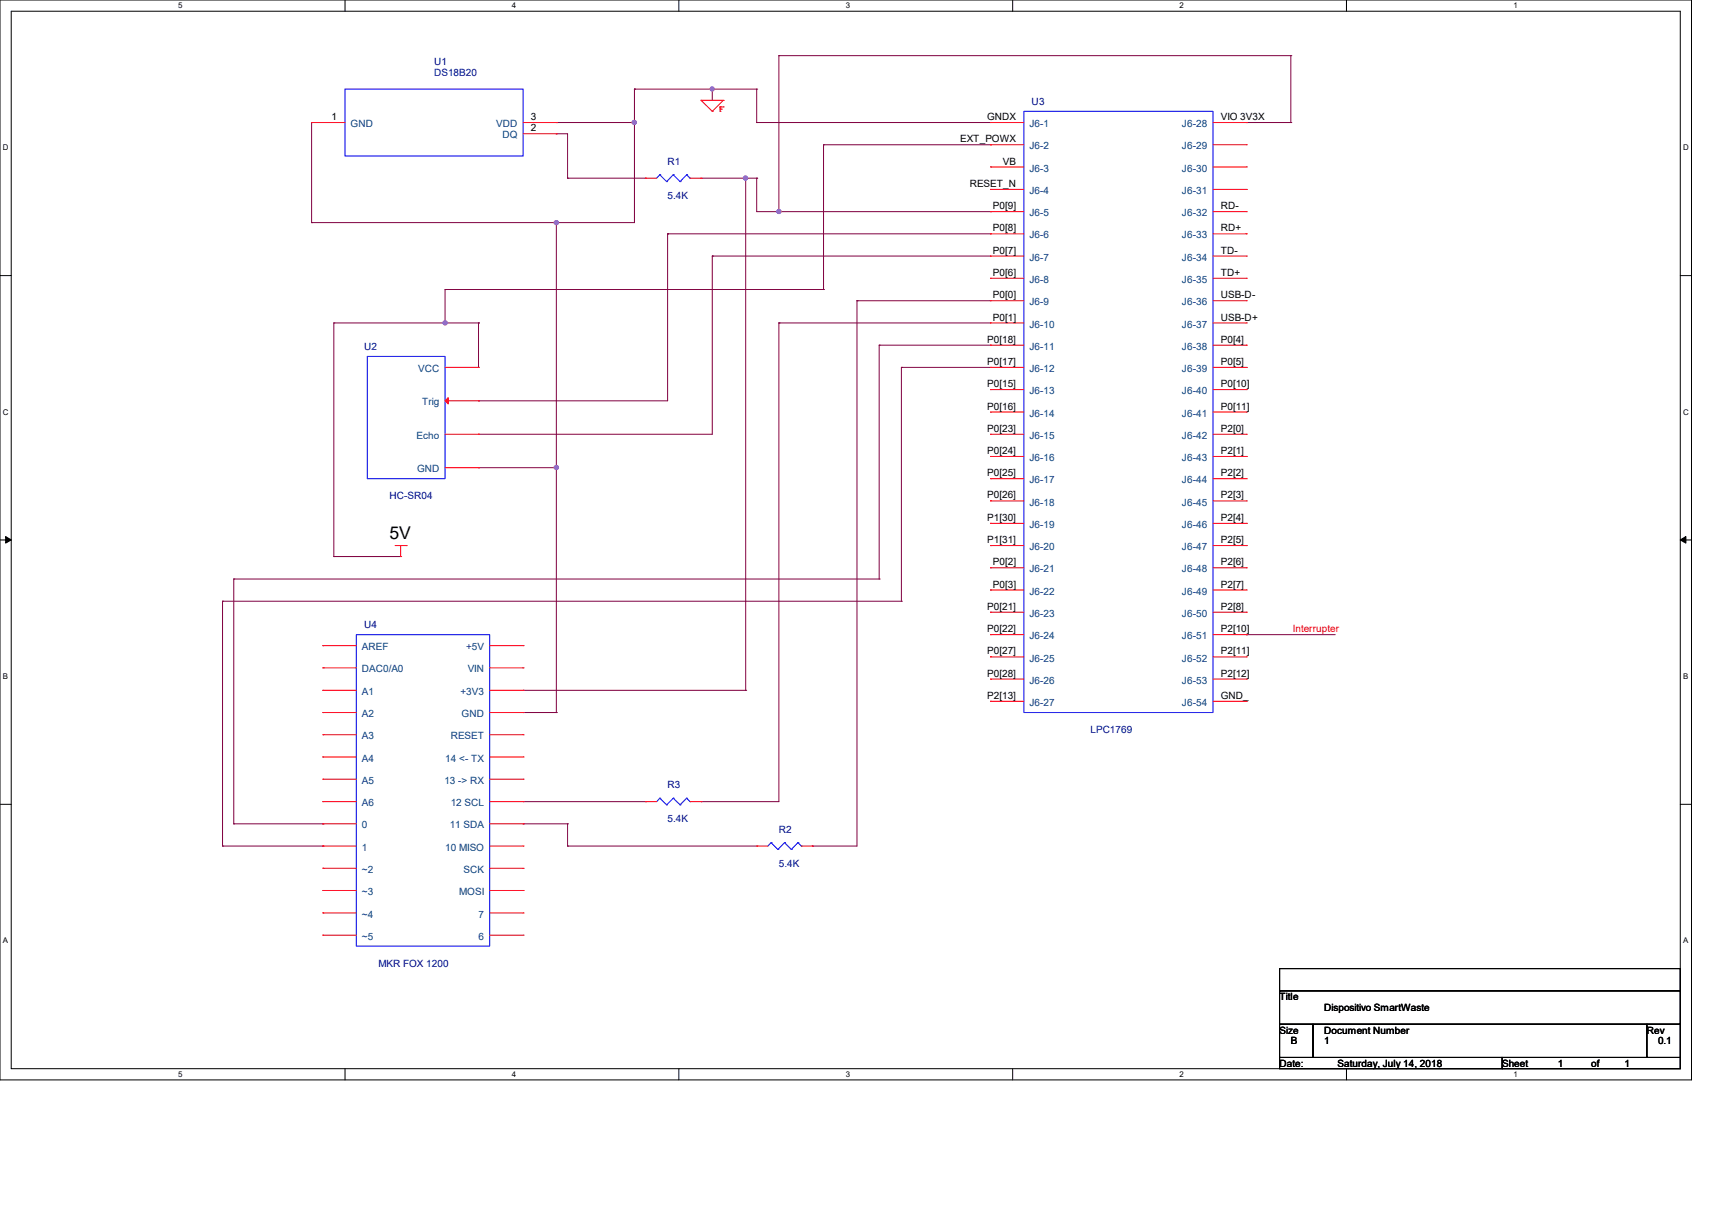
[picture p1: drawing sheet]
<svg xmlns="http://www.w3.org/2000/svg" width="297mm" height="210mm" viewBox="0 0 297 210" stroke-linecap="round" stroke-linejoin="round" font-family="sans-serif">
<path d="M0 0h293.5v187.3h-293.5zM1.9 1.9h289.6v183.4h-289.6z" fill="none" stroke="#000" stroke-width=".17"/>
<g fill="#fff">
<path d="M30.9 .2h.8v1.5h-.8z"/>
<path d="M30.9 185.5h.8v1.6h-.8z"/>
</g>
<path d="M59.9 0v1.9M59.9 185.3v2" fill="none" stroke="#000" stroke-width=".17"/>
<g fill="#fff">
<path d="M88.8 .2h.8v1.5h-.8z"/>
<path d="M88.8 185.5h.8v1.6h-.8z"/>
</g>
<path d="M117.8 0v1.9M117.8 185.3v2" fill="none" stroke="#000" stroke-width=".17"/>
<g fill="#fff">
<path d="M146.7 .2h.8v1.5h-.8z"/>
<path d="M146.7 185.5h.8v1.6h-.8z"/>
</g>
<path d="M175.7 0v1.9M175.7 185.3v2" fill="none" stroke="#000" stroke-width=".17"/>
<g fill="#fff">
<path d="M204.6 .2h.8v1.5h-.8z"/>
<path d="M204.6 185.5h.8v1.6h-.8z"/>
</g>
<path d="M233.6 0v1.9M233.6 185.3v2" fill="none" stroke="#000" stroke-width=".17"/>
<g fill="#fff">
<path d="M262.6 .2h.7v1.5h-.7z"/>
<path d="M262.6 185.5h.7v1.6h-.7z"/>
<path d="M.5 24.8h1v1.6h-1z"/>
<path d="M292 24.8h1v1.6h-1z"/>
<path d="M.5 70.7h1v1.5h-1z"/>
<path d="M292 70.7h1v1.5h-1z"/>
</g>
<path d="M0 47.8h1.9M291.5 47.8h2" fill="none" stroke="#000" stroke-width=".17"/>
<g fill="#fff">
<path d="M.5 116.5h.9v1.6h-.9z"/>
<path d="M292 116.5h.9v1.6h-.9z"/>
</g>
<path d="M0 93.6h1.9M291.5 93.6h2" fill="none" stroke="#000" stroke-width=".17"/>
<path d="M1 93l.9 .6-.9 .6zM291.5 93.6l1-.6v1.2z" fill="#000" stroke="#000" stroke-width=".17"/>
<g fill="#fff">
<path d="M.5 162.4h.9v1.5h-.9z"/>
<path d="M292 162.4h.9v1.5h-.9z"/>
</g>
<path d="M0 139.5h1.9M291.5 139.5h2M222 168h69.5v3.8h-69.5zM222 171.8h69.5v5.8h-69.5zM222 177.6h5.8v5.8h-5.8zM227.8 177.6h57.9v5.8h-57.9zM285.7 177.6h5.8v5.8h-5.8zM222 183.4h38.6v1.9h-38.6zM260.6 183.4h30.9v1.9h-30.9z" fill="none" stroke="#000" stroke-width=".17"/>
<g fill="none" stroke="#800040" stroke-width=".17">
<path d="M110.1 15.5h.1M110.1 15.5v23.1h-56M110.1 15.5h21.2M123.6 15.5h.1M123.6 15.5v1.9M131.3 15.5h.1M131.3 15.5v5.8M135.1 9.7h.1M135.1 9.7v27M135.1 9.7h88.8M223.9 9.7h.1M223.9 9.7v11.6"/>
<path d="M54.1 21.3h.1M54.1 38.6h.1M54.1 21.3v17.3M96.5 21.3h.1M96.5 38.6h.1M96.5 23.2h.1M96.5 21.3h13.6M96.5 38.6v85M96.5 23.2h2v7.7M98.5 30.9h.1M98.5 30.9h13.5M110.1 21.3h.1"/>
<path d="M112 30.9h.1M121.6 30.9h9.7M129.4 30.9h.1M129.4 30.9v88.8M131.3 21.3h.1M131.3 30.9h.1M131.3 21.3h40.5M131.3 30.9v5.8h40.5M135.1 36.7h.1M142.9 25.1h.1M142.9 25.1v25.1M142.9 25.1h28.9"/>
<path d="M171.8 36.7h.1M171.8 25.1h.1M216.2 21.3h.1M216.2 21.3h7.7M223.9 21.3h.1M57.9 56h.1M57.9 56h25.1M57.9 56v40.5M77.2 56h.1M77.2 50.2h.1M77.2 50.2v5.8M77.2 50.2h65.7"/>
<path d="M83 56h.1M83 56v7.7M115.8 40.6h.1M115.8 40.6h56M115.8 40.6v28.9h-32.8M123.6 44.4h.1M123.6 44.4v30.9h-40.6M123.6 44.4h48.2M135.1 56h.1M135.1 56h36.7M135.1 56v83h-13.5M142.9 50.2h.1"/>
<path d="M148.7 52.2h.1M148.7 52.2h23.1M148.7 52.2v94.5h-7.8M152.5 59.9h.1M152.5 59.9h19.3M152.5 59.9v40.5M83 75.3h.1M83 69.5h.1M156.4 63.7h.1M156.4 63.7h15.4M156.4 63.7v40.6M57.9 96.5h.1"/>
<path d="M57.9 96.5h11.6M83 81.1h.1M83 81.1h13.5M96.5 81.1h.1M38.6 104.3h.1M38.6 104.3h117.8M38.6 104.3v42.4M40.6 100.4h.1M40.6 100.4h111.9M40.6 100.4v42.5M90.8 119.7h.1M90.8 119.7h38.6"/>
<path d="M129.4 119.7h.1M152.5 100.4h.1M156.4 104.3h.1M216.2 110.1h.1M216.2 110.1h15.4M90.8 139h21.2M90.8 123.6h5.7M96.5 123.6h.1M112 139h.1M121.6 139h.1M38.6 146.7h.1M38.6 146.7h17.4"/>
<path d="M40.6 142.9h.1M40.6 142.9h15.4M56 142.9h.1M56 146.7h.1M90.8 142.9h.1M90.8 142.9h7.7M98.5 146.7h.1M98.5 142.9h.1M98.5 146.7h32.8M98.5 142.9v3.8M140.9 146.7h.1"/>
</g>
<g fill="#f0f" stroke="#f0f" stroke-width=".17">
<circle cx="110" cy="21.2" r=".37"/>
<circle cx="96.5" cy="38.6" r=".37"/>
<circle cx="77.2" cy="56" r=".37"/>
<circle cx="123.5" cy="15.4" r=".36"/>
<circle cx="96.5" cy="81.1" r=".37"/>
<circle cx="135.1" cy="36.7" r=".37"/>
<circle cx="129.3" cy="30.9" r=".37"/>
</g>
<g fill="none" stroke="#f00" stroke-width=".17">
<path d="M121.6 17.4h.1M121.6 17.4h3.9M121.6 17.4l2 1.9M123.6 19.3h.1M124.9 18.5h.1M124.9 19.3h.1M124.9 18.9h.1M124.9 18.5h.6M124.9 18.5v.8M124.9 18.9h.4M125.5 17.4h.1M125.5 18.5h.1"/>
<path d="M125.5 17.4l-1.9 1.9M54.1 21.3h.1M54.1 21.3h5.8M90.8 21.3h5.7M90.8 23.2h5.7M96.5 23.2h.1M96.5 21.3h.1M112 30.9h.1M112 30.9h1.9M119.7 30.9h1.9M121.6 30.9h.1M171.8 21.3h.1"/>
<path d="M171.8 25.1h.1M171.8 29h.1M171.8 32.9h.1M171.8 36.7h.1M171.8 21.3h5.8M171.8 25.1h5.8M171.8 29h5.8M171.8 32.9h5.8M171.8 36.7h5.8M210.4 21.3h5.8M210.4 25.1h5.8M210.4 29h5.8"/>
<path d="M210.4 32.9h5.8M210.4 36.7h5.8M216.2 21.3h.1M216.2 25.1h.1M216.2 29h.1M216.2 32.9h.1M216.2 36.7h.1M171.8 44.4h.1M171.8 48.3h.1M171.8 52.2h.1M171.8 56h.1M171.8 59.9h.1"/>
<path d="M171.8 40.6h.1M171.8 44.4h5.8M171.8 48.3h5.8M171.8 52.2h5.8M171.8 56h5.8M171.8 59.9h5.8M171.8 40.6h5.8M210.4 44.4h5.8M210.4 48.3h5.8M210.4 52.2h5.8M210.4 56h5.8M210.4 59.9h5.8"/>
<path d="M210.4 40.6h5.8M216.2 40.6h.1M216.2 44.4h.1M216.2 48.3h.1M216.2 52.2h.1M216.2 56h.1M216.2 59.9h.1M77.2 63.7h5.8M77.2 69.5h5.8M77.2 75.3h5.8M83 63.7h.1M83 69.5h.1"/>
<path d="M83 75.3h.1M171.8 63.7h.1M171.8 67.6h.1M171.8 71.5h.1M171.8 75.3h.1M171.8 79.2h.1M171.8 63.7h5.8M171.8 75.3h5.8M171.8 67.6h5.8M171.8 71.5h5.8M171.8 79.2h5.8M210.4 63.7h5.8"/>
<path d="M210.4 75.3h5.8M210.4 67.6h5.8M210.4 71.5h5.8M210.4 79.2h5.8M216.2 63.7h.1M216.2 67.6h.1M216.2 71.5h.1M216.2 75.3h.1M216.2 79.2h.1M68.5 94.6h2M69.5 96.5h.1M69.5 94.6v1.9"/>
<path d="M70.5 94.6h.1M77.2 81.1h5.8M83 81.1h.1M171.8 83h.1M171.8 86.9h.1M171.8 90.8h.1M171.8 94.6h.1M171.8 98.5h.1M171.8 94.6h5.8M171.8 83h5.8M171.8 86.9h5.8M171.8 90.8h5.8"/>
<path d="M171.8 98.5h5.8M210.4 94.6h5.8M210.4 83h5.8M210.4 86.9h5.8M210.4 90.8h5.8M210.4 98.5h5.8M216.2 83h.1M216.2 86.9h.1M216.2 90.8h.1M216.2 94.6h.1M216.2 98.5h.1M56 112h.1"/>
<path d="M56 115.8h.1M56 119.7h.1M56 112h5.8M56 115.8h5.8M56 119.7h5.8M85 112h5.8M85 115.8h5.8M85 119.7h5.8M90.8 112h.1M90.8 115.8h.1M90.8 119.7h.1M171.8 102.3h.1"/>
<path d="M171.8 106.2h.1M171.8 110.1h.1M171.8 113.9h.1M171.8 117.8h.1M171.8 102.3h5.8M171.8 106.2h5.8M171.8 110.1h5.8M171.8 113.9h5.8M171.8 117.8h5.8M210.4 102.3h5.8M210.4 106.2h5.8M210.4 110.1h5.8"/>
<path d="M210.4 113.9h5.8M210.4 117.8h5.8M216.2 102.3h.1M216.2 106.2h.1M216.2 110.1h.1M216.2 113.9h.1M216.2 117.8h.1M56 123.6h.1M56 127.4h.1M56 131.3h.1M56 135.1h.1M56 139h.1"/>
<path d="M56 123.6h5.8M56 127.4h5.8M56 131.3h5.8M56 135.1h5.8M56 139h5.8M85 123.6h5.8M85 127.4h5.8M85 131.3h5.8M85 135.1h5.8M85 139h5.8M90.8 123.6h.1M90.8 127.4h.1"/>
<path d="M90.8 131.3h.1M90.8 135.1h.1M90.8 139h.1M112 139h.1M112 139h1.9M119.7 139h1.9M121.6 139h.1M171.8 121.6h.1M171.8 121.6h5.8M210.4 121.6h5.8M216.2 121.6h.1M56 142.9h.1"/>
<path d="M56 146.7h.1M56 150.6h.1M56 154.4h.1M56 158.3h.1M56 142.9h5.8M56 146.7h5.8M56 150.6h5.8M56 154.4h5.8M56 158.3h5.8M85 142.9h5.8M85 146.7h5.8M85 150.6h5.8"/>
<path d="M85 154.4h5.8M85 158.3h5.8M90.8 142.9h.1M90.8 146.7h.1M90.8 150.6h.1M90.8 154.4h.1M90.8 158.3h.1M131.3 146.7h.1M131.3 146.7h1.9M139 146.7h1.9M140.9 146.7h.1M56 162.2h.1"/>
<path d="M56 162.2h5.8M85 162.2h5.8M90.8 162.2h.1"/>
</g>
<g fill="none" stroke="#00f" stroke-width=".17">
<path d="M59.9 15.5h30.9v11.6h-30.9zM177.6 19.3h32.8v104.3h-32.8zM114.5 30.3h.1M114.5 30.3l-.6 .6M114.5 30.3l1.2 1.2M115.7 31.5h.1M116.8 30.3h.1M116.8 30.3l-1.1 1.2M116.8 30.3l1.2 1.2M118 31.5h.1M119.1 30.3h.1M119.1 30.3l-1.1 1.2"/>
<path d="M119.1 30.3l.6 .6M119.7 30.9h.1M63.7 61.8h13.5v21.2h-13.5zM61.8 110.1h23.2v54h-23.2zM114.5 138.4h.1M114.5 138.4l-.6 .6M114.5 138.4l1.2 1.2M115.7 139.6h.1M116.8 138.4h.1M116.8 138.4l-1.1 1.2M116.8 138.4l1.2 1.2M118 139.6h.1"/>
<path d="M119.1 138.4h.1M119.1 138.4l-1.1 1.2M119.1 138.4l.6 .6M119.7 139h.1M133.8 146.1h.1M133.8 146.1l-.6 .6M133.8 146.1l1.2 1.2M135 147.3h.1M136.1 146.1h.1M136.1 146.1l-1.1 1.2M136.1 146.1l1.2 1.2M137.3 147.3h.1"/>
<path d="M138.4 146.1h.1M138.4 146.1l-1.1 1.2M138.4 146.1l.6 .6M139 146.7h.1"/>
</g>
<path d="M77.2 69.5l.6-.5v1.1z" fill="#f00" stroke="#f00" stroke-width=".17"/>
<text font-size="3" x="67.6" y="93.5">5V</text>
<g font-size="1.7" fill="#000080">
<text x="75.3" y="11.3">U1</text>
<text x="75.3" y="13.2">DS18B20</text>
<text x="179" y="18.2">U3</text>
<text x="115.8" y="28.7">R1</text>
<text x="115.8" y="34.5">5.4K</text>
<text x="63.2" y="60.7">U2</text>
<text x="67.6" y="86.6">HC-SR04</text>
<text x="63.2" y="109">U4</text>
<text x="189.2" y="127.1">LPC1769</text>
<text x="115.8" y="136.7">R3</text>
<text x="115.8" y="142.5">5.4K</text>
<text x="135.1" y="144.5">R2</text>
<text x="135.1" y="150.3">5.4K</text>
<text x="65.7" y="167.6">MKR FOX 1200</text>
</g>
<g font-size="1.7">
<text x="57.5" y="20.8">1</text>
<text x="92.1" y="22.8">2</text>
<text x="92.1" y="20.8">3</text>
<text x="171.2" y="20.8">GNDX</text>
<text x="211.8" y="20.8">VIO 3V3X</text>
<text x="166.6" y="24.7">EXT_POWX</text>
<text x="174" y="28.5">VB</text>
<text x="168.2" y="32.4">RESET_N</text>
<text x="172.2" y="36.3">P0[9]</text>
<text x="172.2" y="40.1">P0[8]</text>
<text x="211.8" y="36.3">RD-</text>
<text x="211.8" y="40.1">RD+</text>
<text x="172.2" y="44">P0[7]</text>
<text x="172.2" y="47.8">P0[6]</text>
<text x="211.8" y="44">TD-</text>
<text x="211.8" y="47.8">TD+</text>
<text x="172.2" y="51.7">P0[0]</text>
<text x="211.8" y="51.7">USB-D-</text>
<text x="171.3" y="59.4">P0[18]</text>
<text x="172.2" y="55.6">P0[1]</text>
<text x="211.8" y="55.6">USB-D+</text>
<text x="211.8" y="59.4">P0[4]</text>
<text x="171.3" y="63.3">P0[17]</text>
<text x="211.8" y="63.3">P0[5]</text>
<text x="171.3" y="67.1">P0[15]</text>
<text x="171.3" y="71">P0[16]</text>
<text x="211.8" y="67.1">P0[10]</text>
<text x="211.8" y="71">P0[11]</text>
<text x="171.3" y="74.9">P0[23]</text>
<text x="211.8" y="74.9">P2[0]</text>
<text x="171.3" y="78.7">P0[24]</text>
<text x="171.3" y="82.6">P0[25]</text>
<text x="211.8" y="78.7">P2[1]</text>
<text x="211.8" y="82.6">P2[2]</text>
<text x="171.3" y="86.4">P0[26]</text>
<text x="211.8" y="86.4">P2[3]</text>
<text x="171.3" y="90.3">P1[30]</text>
<text x="171.3" y="94.2">P1[31]</text>
<text x="211.8" y="90.3">P2[4]</text>
<text x="211.8" y="94.2">P2[5]</text>
<text x="172.2" y="98">P0[2]</text>
<text x="172.2" y="101.9">P0[3]</text>
<text x="211.8" y="98">P2[6]</text>
<text x="211.8" y="101.9">P2[7]</text>
<text x="171.3" y="105.7">P0[21]</text>
<text x="211.8" y="105.7">P2[8]</text>
<text x="171.3" y="109.6">P0[22]</text>
<text x="171.3" y="113.5">P0[27]</text>
<text x="211.8" y="109.6">P2[10]</text>
<text x="211.8" y="113.5">P2[11]</text>
<text x="171.3" y="117.3">P0[28]</text>
<text x="211.8" y="117.3">P2[12]</text>
<text x="171.3" y="121.2">P2[13]</text>
<text x="211.8" y="121.2">GND_</text>
<text x="222" y="173.4">Title</text>
<text x="222" y="179.2">Size</text>
<text x="229.7" y="175.3">Dispositivo SmartWaste</text>
<text x="229.7" y="179.2">Document Number</text>
<text x="285.7" y="179.2">Rev</text>
<text x="222" y="185">Date:</text>
<text x="223.9" y="181.1">B</text>
<text x="229.7" y="181.1">1</text>
<text x="232.1" y="185">Saturday, July 14, 2018</text>
<text x="260.6" y="185">Sheet</text>
<text x="270.2" y="185">1</text>
<text x="276" y="185">of</text>
<text x="281.8" y="185">1</text>
<text x="287.7" y="181.1">0.1</text>
</g>
<g font-size="1.7" fill="#004080">
<text x="60.8" y="22.1">GND</text>
<text x="86.1" y="22.1">VDD</text>
<text x="178.6" y="22.1">J6-1</text>
<text x="205.1" y="22.1">J6-28</text>
<text x="87.2" y="24">DQ</text>
<text x="178.6" y="25.9">J6-2</text>
<text x="178.6" y="29.8">J6-3</text>
<text x="205.1" y="25.9">J6-29</text>
<text x="205.1" y="29.8">J6-30</text>
<text x="178.6" y="33.7">J6-4</text>
<text x="205.1" y="33.7">J6-31</text>
<text x="178.6" y="37.5">J6-5</text>
<text x="178.6" y="41.4">J6-6</text>
<text x="205.1" y="37.5">J6-32</text>
<text x="205.1" y="41.4">J6-33</text>
<text x="178.6" y="45.2">J6-7</text>
<text x="205.1" y="45.2">J6-34</text>
<text x="178.6" y="49.1">J6-8</text>
<text x="178.6" y="53">J6-9</text>
<text x="205.1" y="49.1">J6-35</text>
<text x="205.1" y="53">J6-36</text>
<text x="178.6" y="56.8">J6-10</text>
<text x="205.1" y="56.8">J6-37</text>
<text x="72.6" y="64.5">VCC</text>
<text x="178.6" y="60.7">J6-11</text>
<text x="178.6" y="64.5">J6-12</text>
<text x="205.1" y="60.7">J6-38</text>
<text x="205.1" y="64.5">J6-39</text>
<text x="73.2" y="70.3">Trig</text>
<text x="178.6" y="68.4">J6-13</text>
<text x="205.1" y="68.4">J6-40</text>
<text x="72.3" y="76.1">Echo</text>
<text x="178.6" y="72.3">J6-14</text>
<text x="178.6" y="76.1">J6-15</text>
<text x="205.1" y="72.3">J6-41</text>
<text x="205.1" y="76.1">J6-42</text>
<text x="72.3" y="81.9">GND</text>
<text x="178.6" y="80">J6-16</text>
<text x="178.6" y="83.8">J6-17</text>
<text x="205.1" y="80">J6-43</text>
<text x="205.1" y="83.8">J6-44</text>
<text x="178.6" y="87.7">J6-18</text>
<text x="205.1" y="87.7">J6-45</text>
<text x="178.6" y="91.6">J6-19</text>
<text x="178.6" y="95.4">J6-20</text>
<text x="205.1" y="91.6">J6-46</text>
<text x="205.1" y="95.4">J6-47</text>
<text x="178.6" y="99.3">J6-21</text>
<text x="205.1" y="99.3">J6-48</text>
<text x="178.6" y="103.1">J6-22</text>
<text x="178.6" y="107">J6-23</text>
<text x="205.1" y="103.1">J6-49</text>
<text x="205.1" y="107">J6-50</text>
<text x="62.8" y="112.8">AREF</text>
<text x="80.9" y="112.8">+5V</text>
<text x="178.6" y="110.9">J6-24</text>
<text x="205.1" y="110.9">J6-51</text>
<text x="62.8" y="116.6">DAC0/A0</text>
<text x="81.2" y="116.6">VIN</text>
<text x="178.6" y="114.7">J6-25</text>
<text x="178.6" y="118.6">J6-26</text>
<text x="205.1" y="114.7">J6-52</text>
<text x="205.1" y="118.6">J6-53</text>
<text x="62.8" y="120.5">A1</text>
<text x="62.8" y="124.4">A2</text>
<text x="79.9" y="120.5">+3V3</text>
<text x="80.1" y="124.4">GND</text>
<text x="178.6" y="122.4">J6-27</text>
<text x="205.1" y="122.4">J6-54</text>
<text x="62.8" y="128.2">A3</text>
<text x="78.2" y="128.2">RESET</text>
<text x="62.8" y="132.1">A4</text>
<text x="62.8" y="135.9">A5</text>
<text x="77.1" y="135.9">13 -&gt; RX</text>
<text x="77.3" y="132.1">14 &lt;- TX</text>
<text x="62.8" y="139.8">A6</text>
<text x="62.8" y="143.7">0</text>
<text x="78" y="143.7">11 SDA</text>
<text x="78.2" y="139.8">12 SCL</text>
<text x="62.8" y="147.5">1</text>
<text x="77.3" y="147.5">10 MISO</text>
<text x="62.8" y="151.4">~2</text>
<text x="62.8" y="155.2">~3</text>
<text x="79.7" y="155.2">MOSI</text>
<text x="80.4" y="151.4">SCK</text>
<text x="62.8" y="159.1">~4</text>
<text x="83" y="159.1">7</text>
<text x="62.8" y="163">~5</text>
<text x="83" y="163">6</text>
</g>
<text font-size="1.7" fill="#f00" x="224.3" y="109.7">Interrupter</text>
<g font-size="1.4">
<text x="30.9" y="1.4">5</text>
<text x="88.8" y="1.4">4</text>
<text x="146.7" y="1.4">3</text>
<text x="204.6" y="1.4">2</text>
<text x="262.6" y="1.4">1</text>
<text x=".5" y="26.1">D</text>
<text x="292" y="26.1">D</text>
<text x=".5" y="71.9">C</text>
<text x="292" y="71.9">C</text>
<text x=".5" y="117.8">B</text>
<text x="292" y="117.8">B</text>
<text x=".5" y="163.6">A</text>
<text x="292" y="163.6">A</text>
<text x="30.9" y="186.8">5</text>
<text x="88.8" y="186.8">4</text>
<text x="146.7" y="186.8">3</text>
<text x="204.6" y="186.8">2</text>
<text x="262.6" y="186.8">1</text>
</g>
</svg>
